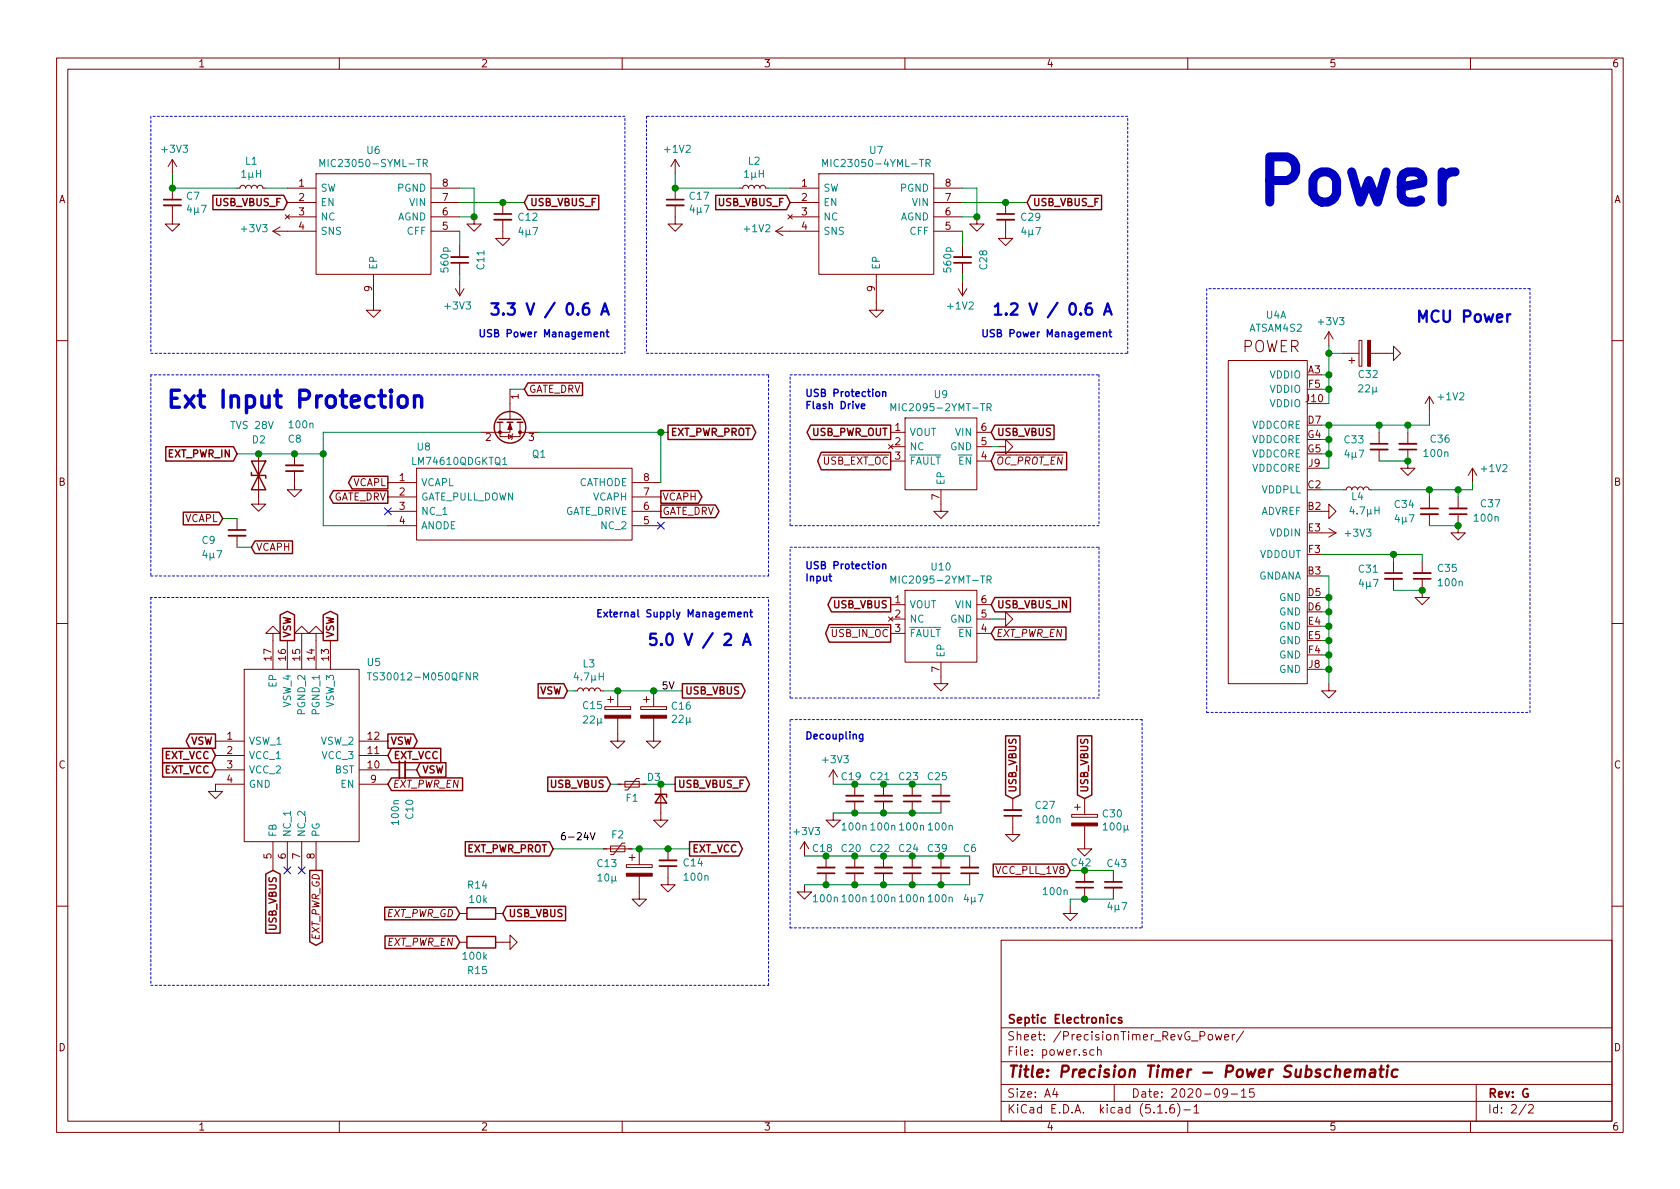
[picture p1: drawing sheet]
<svg xmlns="http://www.w3.org/2000/svg" width="297mm" height="210mm" viewBox="0 0 297 210" stroke-linecap="round" stroke-linejoin="round" font-family="sans-serif">
<g fill="none" stroke="#840000" stroke-width=".18">
<path d="M10 10.3h277v189.9h-277zM12 12.2h273v186.1h-273zM60 10.3v1.9M110 10.3v1.9M160 10.3v1.9M210 10.3v1.9M260 10.3v1.9M30.5 36.3v3.3h1.2l-1.2 1.3-1.3-1.3h1.3M30.5 28.2l-.8 1.3M30.5 28.2v2.5M30.5 33.3v2M30.5 28.2l.7 1.3"/>
<path d="M41.9 33.3h.5l.1-.4 .3-.1 .5 .1 .1 .4 .2-.4 .2-.1 .5 .1 .1 .4 .2-.4 .3-.1 .4 .1 .2 .4 .1-.4 .3-.1 .4 .1 .2 .4h.5M50.4 38l.8 .7M50.8 33.3h5.1M50.8 35.8h5.1M50.8 38.3h5.1M51.2 38l-.8 .7M55.9 30.7h20.3v17.8h-20.3zM76.2 33.3h5.1M76.2 35.8h5.1M76.2 38.3h5.1M83.8 38.3v1.3h1.3l-1.3 1.3-1.3-1.3h1.3M88.9 38.9v3.3h1.3l-1.3 1.2-1.3-1.2h1.3"/>
<path d="M88.9 35.8v2M119.4 36.3v3.3h1.2l-1.2 1.3-1.3-1.3h1.3M119.4 28.2v2.5M119.4 33.3v2M119.4 28.2l-.8 1.3M119.4 28.2l.7 1.3M130.8 33.3h.5l.1-.4 .3-.1 .5 .1 .1 .4 .2-.4 .2-.1 .5 .1 .1 .4 .2-.4 .3-.1 .4 .1 .2 .4 .1-.4 .3-.1 .4 .1 .2 .4h.5M139.3 38l.8 .7M139.7 33.3h5.1M139.7 35.8h5.1M139.7 38.3h5.1M140.1 38l-.8 .7"/>
<path d="M144.8 30.7h20.3v17.8h-20.3zM165.1 33.3h5.1M165.1 35.8h5.1M165.1 38.3h5.1M172.7 38.3v1.3h1.3l-1.3 1.3-1.3-1.3h1.3M177.8 38.9v3.3h1.3l-1.3 1.2-1.3-1.2h1.3M177.8 35.8v2M48.3 40.9l1.2 .8M48.3 40.9h7.6M49.5 40.1l-1.2 .8M66 48.5v6.4h1.3l-1.3 1.2-1.2-1.2h1.2M76.2 40.9h5.1"/>
<path d="M80.5 51l.8 1.3M81.3 43.4v2.1M81.3 46.5v2M81.3 49.8v2.5M82 51l-.7 1.3M137.2 40.9h7.6M137.2 40.9l1.2 .8M138.4 40.1l-1.2 .8M154.9 48.5v6.4h1.3l-1.3 1.2-1.2-1.2h1.2M165.1 40.9h5.1M169.4 51l.8 1.3M170.2 43.4v2.1"/>
<path d="M170.2 46.5v2M170.2 49.8v2.5M170.9 51l-.7 1.3M234.9 58.7l-.7 1.2M234.9 58.7v2.5M234.9 58.7l.8 1.2M10 60.2h2M88.4 74.7v2.5h3.5v-2.5M89.9 76.8l.7 .4-.7 .4zM90.2 74.7v1.7h-5.1M90.2 68.8v5.4M90.7 76.7l-.1 .1v.8l-.2 .1"/>
<path d="M91.9 76.4h3.3M157.1 78.6l.8 .8M157.5 76.4h2.5M157.5 79h2.5M157.9 78.6l-.8 .8M160 73.9h12.7v12.7h-12.7zM172.7 76.4h2.6M172.7 79h2.6M176.5 79h1.3v-1.3l1.3 1.3-1.3 1.3v-1.3M217.2 63.7h13.9v57.2h-13.9zM237.5 62.5h2.8M238.5 63.7h1"/>
<path d="M239 63.2v1.1M240.3 60.2h.5v4.6h-.5zM242.3 62.5h4.1v-1.3l1.2 1.3-1.2 1.2v-1.2M243.8 76.4v2.1M243.8 79.5v2M248.9 79.5v3.3h1.3l-1.3 1.3-1.3-1.3h1.3M248.9 76.4v2.1M252.7 70.1l-.7 1.3M252.7 70.1v2.5M252.7 70.1l.8 1.3M285 60.2h2M41.9 91.7v2"/>
<path d="M41.9 94.7v2.1M45.7 80.3v8.8h-1.3l1.3 1.3 1.3-1.3h-1.3M52.1 83.3v3.3h-1.3l1.3 1.3 1.2-1.3h-1.2M52.1 80.3v2M68.6 85.3h5.1M68.6 87.9h5.1M68.6 90.4h5.1M68.6 93h5.1M73.7 82.8h38.1v12.7h-38.1zM111.8 85.3h5M111.8 87.9h5M111.8 90.4h5"/>
<path d="M111.8 93h5M157.5 81.5h2.5M166.4 86.6v3.8h1.2l-1.2 1.3-1.3-1.3h1.3M172.7 81.5h2.6M233.7 90.4h1.2v-1.3l1.3 1.3-1.3 1.3v-1.3M233.7 94.2h2.5M234.9 93.5l1.3 .7M236.2 94.2l-1.3 .8M237.5 86.6h.5l.1-.3 .3-.2 .4 .1 .2 .4 .1-.3 .3-.2 .5 .1 .1 .4 .2-.3 .2-.2 .5 .1 .1 .4 .2-.3 .3-.2 .4 .1 .2 .4h.5M246.4 99.3v2M251.5 99.3v2M252.7 87.9v2"/>
<path d="M252.7 90.9v2.1M257.8 90.9v3.3h1.3l-1.3 1.3-1.3-1.3h1.3M257.8 87.9v2M260.3 82.8l.8 1.3M260.3 82.8l-.7 1.3M260.3 82.8v2.5M10 110.3h2M43.2 118.4h20.3v30.4h-20.3zM48.3 112h1.2l-1.2-1.3-1.3 1.3h1.3v6.4M50.8 113.3v5.1M53.3 112h1.3l-1.3-1.3-1.2 1.3h1.2v6.4M55.9 112h1.2l-1.2-1.3-1.3 1.3h1.3v6.4"/>
<path d="M58.4 113.3v5.1M157.1 109.1l.8 .7M157.5 106.9h2.5M157.5 109.5h2.5M157.5 112h2.5M157.9 109.1l-.8 .7M160 104.4h12.7v12.7h-12.7zM166.4 117.1v3.8h1.2l-1.2 1.3-1.3-1.3h1.3M172.7 106.9h2.6M172.7 109.5h2.6M172.7 112h2.6M176.5 109.5h1.3v-1.3l1.3 1.3-1.3 1.2v-1.2"/>
<path d="M246.4 102.4v2M251.5 102.4v3.3h1.2l-1.2 1.2-1.3-1.2h1.3M285 110.3h2M38.1 136.1h5.1M38.1 131.1h5.1M38.1 133.6h5.1M43.2 138.7h-5.1v1.2h1.3l-1.3 1.3-1.3-1.3h1.3M63.5 136.1h7.1M63.5 131.1h5.1M63.5 133.6h5.1M63.5 138.7h5.1M71.6 136.1h2.1"/>
<path d="M101.6 122.2h.5l.1-.4 .3-.1 .4 .1 .2 .4 .2-.4 .2-.1 .5 .1 .1 .4 .2-.4 .2-.1 .5 .1 .2 .4 .1-.4 .3-.1 .4 .1 .2 .4h.5M106.9 125h4.6v.5h-4.6zM107.4 123.7h1.1M107.9 123.2v1M109.2 127v4.1h1.3l-1.3 1.2-1.3-1.2h1.3M109.2 122.2v2.8M109.2 138.7h5.1M110.5 138.2h2.5v1h-2.5zM113 137.7h-.5l-1.5 2h-.5M113.3 125h4.6v.5h-4.6zM113.8 123.7h1M114.3 123.2v1"/>
<path d="M115.6 127v4.1h1.2l-1.2 1.2-1.3-1.2h1.3M115.6 122.2v2.8M116.8 138.7v6.3h1.3l-1.3 1.3-1.2-1.3h1.2M147.3 136.1l-.7 1.3M147.3 136.1v2.6M147.3 136.1l.8 1.3M151.1 138.7v2M156.2 138.7v2M161.3 138.7v2M166.4 138.7v2M234.9 120.9v1.3h1.3l-1.3 1.2-1.2-1.2h1.2M48.3 148.8v5.1"/>
<path d="M50.8 148.8v5.1M53.3 148.8v5.1M55.9 148.8v5.1M106.7 150.1h5.1M107.9 149.6h2.6v1h-2.6zM110.5 149.1h-.5l-1.5 2h-.6M110.7 152.9h4.6v.5h-4.6zM111.3 151.6h1M111.8 151.1v1M113 154.9v4.1h1.3l-1.3 1.3-1.2-1.3h1.2M113 150.1v2.8M118.1 153.2v3.3h1.3l-1.3 1.2-1.3-1.2h1.3"/>
<path d="M118.1 150.1v2M142.2 156.5v1.2h1.3l-1.3 1.3-1.2-1.3h1.2M142.2 148.8l-.7 1.3M142.2 148.8v2.6M142.2 148.8l.8 1.3M146 151.4v2M146 154.4v2.1M147.3 143.8v1.2h1.3l-1.3 1.3-1.3-1.3h1.3M151.1 141.7v2.1M151.1 151.4v2M151.1 154.4v2.1M156.2 141.7v2.1"/>
<path d="M156.2 151.4v2M156.2 154.4v2.1M161.3 141.7v2.1M161.3 151.4v2M161.3 154.4v2.1M166.4 141.7v2.1M166.4 151.4v2M166.4 154.4v2.1M171.4 151.4v2M171.4 154.4v2.1M179.1 144.3v3.3h1.2l-1.2 1.2-1.3-1.2h1.3M179.1 141.2v2.1"/>
<path d="M189.5 144h4.6v.5h-4.6zM190 142.7h1M190.5 142.2v1.1M191.8 146v4.1h1.2l-1.2 1.3-1.3-1.3h1.3M191.8 141.2v2.8M191.8 153.9v2.1M191.8 157v2M196.8 153.9v2.1M196.8 157v2M10 160.2h2M81.3 166.6h1.2M81.3 161.5h1.2"/>
<path d="M87.6 166.6h2.6v-1.3l1.2 1.3-1.2 1.3v-1.3M87.6 161.5h1.3M177 166.3h108v32h-108zM189.2 160.3v1.2h1.3l-1.3 1.3-1.2-1.3h1.2M285 160.2h2M60 198.3v1.9M110 198.3v1.9M160 198.3v1.9M177 194.8h108M177 191.8h108M177 187.8h108M177 181.8h108"/>
<path d="M186.5 192.5l-.4 1h1M186.8 193v1M193.4 185.7l-.4-.1-.3 .3 .1 .6 .2 .1 .4-.1M194.1 185.7l.2-.1 .3 .1 .1 .9M194.1 185.1v1.5M197 191.8v3M204.7 196.8h.8M206.2 196.7v.1M207.5 195.3a.59 .59 0 0 0-.7 .7v.5l.2 .2 .4 .1 .2-.1 .1-.5-.2-.2-.4-.1-.3 .3M208.2 195.1a1.71 1.71 0 0 1 0 2.3M209.3 196.3h1.2M210 198.3v1.9"/>
<path d="M211.1 195.8l.4-.5v1.5M211.1 196.8h.9M213.7 183.1l.2-.2 .4 .2v.7l-.2 .1-.4-.1zM214.9 182.9l.3 1 .3-.7 .2 .7 .3-1M216.5 183.4l.7-.1v-.3l-.5-.1-.2 .2 .1 .7h.6M217 193.2l-.1 .2a.48 .48 0 0 1-.6-.1v-.6a.48 .48 0 0 1 .6-.1l.1 .1a1.19 1.19 0 0 1-.2 1.2l-.5 .1M217.7 193.5h1.1M217.9 182.9v1M218.3 182.9l-.4 .3M219.5 193l.4-.5v1.5M219.5 194h.8M219.9 182.3l-1.3 2"/>
<path d="M221.7 192.5h-.7l-.1 .7 .2-.1 .5 .1 .2 .2-.1 .5-.2 .1-.6-.1M260 198.3v1.9M261 191.8v6.5M269.8 195.2l-1.2 2M270.3 195.5l.2-.2h.3l.3 .5-.9 1h.9"/>
</g>
<path d="M237.8 189.8l1-.2-.1-.4-.5-.1-.4 .3v.9l.2 .1 .6-.1M239.6 189.3a.52 .52 0 0 1 .9 .1l-.1 1M239.7 189.1l-.2 1.3M240.5 189.4l.3-.3 .5 .1 .1 .2-.2 1M242.3 189.2h.8v1.2M243.2 189.6l-.7 .1a.4 .4 0 0 0-.4 .3 .4 .4 0 0 0 .3 .4l.7-.1M243.9 189.1h.8M244.2 188.4l-.2 1.8 .1 .1 .4 .1M245.3 189.1l-.1 1.3M245.4 188.4l-.1 .1 .1 .1v-.2v.2M247.1 189.2a.68 .68 0 0 0-1 .3v.8l.3 .1 .6-.1" fill="none" stroke="#840000" stroke-width=".41"/>
<g fill="none" stroke="#840000" stroke-width=".3">
<path d="M29 35.3h3M87.4 37.8h3M117.9 35.3h3M176.3 37.8h3M79.8 46.5h3M168.7 46.5h3M242.3 78.5h3.1M247.4 79.5h3M40.4 93.7h3M50.5 83.3h3.1M251.2 89.9h3.1M256.3 90.9h3"/>
<path d="M244.9 101.3h3M249.9 102.4h3.1M70.6 134.6v3.1M116.6 153.2h3M144.5 154.4h3.1M149.6 154.4h3.1M149.6 141.7h3.1M154.7 154.4h3M154.7 141.7h3M159.8 154.4h3M159.8 141.7h3M164.8 154.4h3.1"/>
<path d="M164.8 141.7h3.1M169.9 154.4h3.1M177.5 144.3h3.1M190.2 157h3.1M195.3 156h3.1M197.2 180l-.5-.1-.2 .3v.6l.2 .1 .5-.1M198.3 180a.37 .37 0 0 0-.6 .1l.1 .3 .5 .1 .1 .1-.2 .3-.5-.1"/>
</g>
<g fill="none" stroke="#840000" stroke-width=".33">
<path d="M29 36.3h3M87.4 38.9h3M117.9 36.3h3M176.3 38.9h3M79.8 45.5h3M168.7 45.5h3M242.3 79.5h3.1M247.4 78.5h3M40.4 94.7h3M50.5 82.3h3.1M251.2 90.9h3.1M256.3 89.9h3"/>
<path d="M244.9 102.4h3M249.9 101.3h3.1M71.6 134.6v3.1M116.6 152.1h3M144.5 153.4h3.1M149.6 153.4h3.1M149.6 140.7h3.1M154.7 153.4h3M154.7 140.7h3M159.8 153.4h3M159.8 140.7h3M164.8 153.4h3.1"/>
<path d="M164.8 140.7h3.1M169.9 153.4h3.1M177.5 143.3h3.1M190.2 156h3.1M195.3 157h3.1"/>
</g>
<g fill="#840000" stroke="#840000" stroke-width=".18">
<path d="M106.9 126.5h4.6v.5h-4.6z"/>
<path d="M113.3 126.5h4.6v.5h-4.6z"/>
<path d="M90.2 74.9l.4 1h-.8z"/>
<path d="M110.7 154.4h4.6v.5h-4.6z"/>
<path d="M241.8 60.2h.5v4.6h-.5z"/>
<path d="M189.5 145.5h4.6v.5h-4.6z"/>
<circle cx="88.4" cy="76.4" r=".25"/>
<circle cx="91.9" cy="76.4" r=".25"/>
</g>
<g fill="none" stroke="#840000" stroke-width=".25">
<path d="M37.6 34.5h12.6l.6 1.3-.6 1.3h-12.6zM93.3 34.5h12.6v2.6h-12.6l-.6-1.3zM126.5 34.5h12.6l.6 1.3-.6 1.3h-12.6zM182.2 34.5h12.6v2.6h-12.6l-.6-1.3zM29.3 79h12l.6 1.3-.6 1.2h-12zM87.9 74.7h1M88.3 74.2h3.8M89.7 74.7h1M91.4 74.7h1.1M93.3 67.7h9.7v2.2h-9.7l-.6-1.1zM118.1 75.2h14.9l.6 1.2-.6 1.3h-14.9zM143.3 75.2h14.2v2.5h-14.2l-.6-1.3z"/>
<path d="M145.2 80h12.3v3.1h-12.3l-.6-1.6zM175.9 80h12.7v3.1h-12.7l-.6-1.6zM175.9 75.2h10.5v2.5h-10.5l-.6-1.3zM32.4 90.6h6.3l.7 1.1-.7 1.1h-6.3zM44.4 83.6v.5h2.6v.5M44.4 81.5l2.6 5.1h-2.6l2.6-5.1zM45.1 95.7h6.6v2.2h-6.6l-.7-1.1zM58.9 86.8h9.7v2.2h-9.7l-.6-1.1zM62.3 84.2h6.3v2.3h-6.3l-.7-1.2zM116.8 89.3h9.7l.6 1.1-.6 1.1h-9.7zM116.8 86.8h6.7l.6 1.1-.6 1.1h-6.7zM49.5 108.7l1.3-.6 1.3 .6v4.6h-2.6z"/>
<path d="M57.1 108.7l1.3-.6 1.3 .6v4.6h-2.6zM146.6 110.5h10.9v3.1h-10.9l-.6-1.6zM147 105.7h10.5v2.5h-10.5l-.6-1.3zM175.9 110.9h12.6v2.2h-12.6l-.6-1.1zM175.9 105.7h13.4v2.5h-13.4l-.6-1.3zM28.8 134.9h8.7l.6 1.2-.6 1.3h-8.7zM28.8 132.3h8.7l.6 1.3-.6 1.3h-8.7zM33.6 129.8h4.5v2.5h-4.5l-.7-1.2zM68.6 129.8h4.5l.7 1.3-.7 1.2h-4.5zM69.2 137.6h12.6v2.2h-12.6l-.6-1.1zM69.2 132.3h8.7v2.6h-8.7l-.6-1.3zM74.3 134.9h4.5v2.5h-4.5l-.6-1.3z"/>
<path d="M95.1 120.9h4.6l.6 1.3-.6 1.2h-4.6zM96.9 137.4h10.4l.6 1.3-.6 1.2h-10.4zM119.4 137.4h12.5l.6 1.3-.6 1.2h-12.5zM120.6 120.9h10.5l.6 1.3-.6 1.2h-10.5zM177.8 130.1h2.5v10.5l-1.2 .6-1.3-.6zM190.5 130.1h2.5v10.5l-1.2 .6-1.3-.6zM47 154.6l1.3-.7 1.2 .7v10.4h-2.5zM54.8 153.9h2.2v12.6l-1.1 .7-1.1-.7zM82.3 148.8h14.9l.6 1.3-.6 1.3h-14.9zM115.8 140.5h2.1v.5M116.8 140.5l1.1 1.5h-2.1zM121.9 148.8h8.7l.7 1.3-.7 1.3h-8.7z"/>
<path d="M175.6 152.8h13l.6 1.1-.6 1.1h-13zM68 160.4h12.6l.7 1.1-.7 1.2h-12.6zM68.1 165.5h12.5l.7 1.1-.7 1.1h-12.5zM82.5 165.6h5.1v2h-5.1zM82.5 160.5h5.1v2.1h-5.1zM89.5 160.3h10.5v2.5h-10.5l-.6-1.3z"/>
<circle cx="90.2" cy="75.6" r="2.79"/>
</g>
<g fill="none" stroke="#008484" stroke-width=".18">
<path d="M56.6 29.5v-1.3l.4 .9 .4-.9v1.3M74.8 28.8h.6l.2-.2-.1-.3-.2-.1h-.5v1.3M75.1 28.8l.5 .7M145.5 29.5v-1.3l.4 .9 .4-.9v1.3M163.7 28.8h.6l.2-.2-.1-.3-.2-.1h-.5v1.3M164 28.8l.5 .7M157.5 72.6v-1.2l.5 .9 .4-.9v1.2M174.5 72h.6l.2-.2-.1-.3-.2-.1h-.5v1.2M174.8 72l.5 .6M88.9 82.1h.7M64.9 119h.8M65.3 119v1.2"/>
<path d="M83.7 119.6h.7l.1-.2-.1-.3-.2-.1h-.5v1.2M84 119.6l.5 .6M157.5 103.1v-1.3l.5 1 .4-1v1.3M174.5 102.5h.6l.2-.2-.1-.3-.2-.2h-.5v1.3M174.8 102.5l.5 .6"/>
</g>
<g fill="none" stroke="#0000c2" stroke-width=".18" stroke-dasharray=".4 .4">
<path d="M26.7 20.6v41.9M110.5 20.6h-83.8M114.3 20.6v41.9M199.4 20.6h-85.1M213.4 51v75M270.5 51h-57.1M26.7 66.3v35.5M26.7 62.5h83.8M110.5 62.5v-41.9M114.3 62.5h85.1M135.9 66.3h-109.2M139.7 66.3h54.6"/>
<path d="M194.3 66.3v26.7M199.4 62.5v-41.9M139.7 96.8h54.6M139.7 93v-26.7M194.3 96.8v26.6M194.3 93h-54.6M26.7 101.8h109.2M26.7 105.7v68.5M135.9 101.8v-35.5M135.9 105.7h-109.2M139.7 123.4v-26.6M139.7 127.2v36.9"/>
<path d="M194.3 123.4h-54.6M201.9 127.2h-62.2M213.4 126h57.1M270.5 126v-75M26.7 174.2h109.2M135.9 174.2v-68.5M139.7 164.1h62.2M201.9 164.1v-36.9"/>
</g>
<g fill="none" stroke="#008400" stroke-width=".18">
<path d="M30.5 30.7v2.6h11.4M47 33.3h3.8M81.3 33.3h2.5v5h-2.5M81.3 35.8h11.4M119.4 30.7v2.6h11.4M135.9 33.3h3.8M170.2 33.3h2.5v5h-2.5M170.2 35.8h11.4M81.3 40.9v2.5M81.3 48.5v1.3M170.2 40.9v2.5M170.2 48.5v1.3"/>
<path d="M85.1 76.4h-28v16.6h11.5M90.2 68.8h2.5M95.2 76.4h22.9M116.8 76.4v8.9M175.3 79h1.2M233.7 68.8h1.2M233.7 77.7h1.2M233.7 66.3h1.2M234.9 62.5h2.6M234.9 61.2v10.2h-1.2M234.9 75.2v7.6h-1.2M243.8 75.2v1.2"/>
<path d="M248.9 75.2v1.2M252.7 72.6v2.6h-19M39.4 91.7h2.5M41.9 80.3h15.2M41.9 96.8h2.5M233.7 86.6h3.8M233.7 98h17.8v1.3M233.7 80.3h1.2M243.8 81.5h5.1M246.4 98v1.3M252.7 86.6v1.3M252.7 93h5.1"/>
<path d="M257.8 86.6v1.3M260.3 85.3v1.3h-17.7M175.3 109.5h1.2M233.7 101.8h1.2v19.1M233.7 110.7h1.2M233.7 118.4h1.2M233.7 115.8h1.2M233.7 113.3h1.2M233.7 108.2h1.2M233.7 105.7h1.2M246.4 104.4h5.1M100.3 122.2h1.3"/>
<path d="M106.7 122.2h13.9M107.9 138.7h1.3M116.8 138.7h2.6M147.3 138.7h19.1M97.8 150.1h8.9M111.8 150.1h10.1M142.2 151.4h29.2M142.2 156.5h29.2M147.3 143.8h19.1M189.2 153.9h7.6M196.8 159h-7.6v1.3"/>
</g>
<path d="M99.9 147.2h-.3a.79 .79 0 0 0-.1 1.3l.4-.1v-.6l-.4-.1-.2 .3" fill="none" stroke="#000" stroke-width=".18"/>
<g fill="none" stroke="#0000c2" stroke-width=".25">
<path d="M84.9 58.3v1l.3 .3 .3-.1 .1-.2v-1M86.9 58.4l-.5-.1-.2 .1v.4l.6 .2 .1 .3-.2 .3-.5-.1M173.8 58.3v1l.3 .3 .3-.1 .1-.2v-1M175.8 58.4l-.5-.1-.2 .1v.4l.6 .2 .1 .3-.2 .3-.5-.1M152.3 71.8l.6-.1v-.2l-.4-.1-.2 .2 .1 .6h.5M156.1 69.4l.1-.1h.3l.1 .8M156.1 69.3v.8M156.1 99.9l.1-.2 .3 .1 .1 .8M156.1 99.7v.9M105.7 108.4h.4M106.3 107.8h-.6v1.3h.6M106.8 108.2l.6 .9"/>
<path d="M107.4 108.2l-.6 .9M107.7 108.2h.5M107.9 107.8v1.1l.3 .2M152.6 129.8l-.1 1.2-.2 .1-.3-.1M152.6 129.9l-.4-.1-.3 .3 .2 .5h.5"/>
</g>
<path d="M104 53.6a.8 .8 0 0 0-1 .9v.8l.2 .2 .6 .1 .4-.3v-.5l-.4-.4-.6 .1-.2 .3M106.3 55.6l.7-2 .6 2M106.5 55.1h.9M192.9 53.6a.8 .8 0 0 0-1 .9v.8l.2 .2 .6 .1 .4-.3v-.5l-.4-.4-.6 .1-.2 .3M195.2 55.6l.7-2 .6 2M195.4 55.1h.9M267.1 55.6l-.4 .1-.2 .3M128.1 112.2l.3-.1h.5l.3 .1 .1 .4-.1 .3-1.2 1.2h1.3M131.4 114.1l.6-2 .7 2M131.6 113.5h.9" fill="none" stroke="#0000c2" stroke-width=".41"/>
<path d="M70.6 70.3a.81 .81 0 0 1 .8-.3 .81 .81 0 0 1 .6 .6v.8a.81 .81 0 0 1-.8 .6 .81 .81 0 0 1-.8-.6v-.8zM73.3 70.3a.73 .73 0 0 1 1.2 .1v1.6M73.3 70v2" fill="none" stroke="#0000c2" stroke-width=".61"/>
<g fill="#008400" stroke="#008400" stroke-width=".25">
<circle cx="166.4" cy="156.5" r=".51"/>
<circle cx="166.4" cy="151.4" r=".51"/>
<circle cx="156.2" cy="151.4" r=".51"/>
<circle cx="156.2" cy="156.5" r=".51"/>
<circle cx="161.3" cy="138.7" r=".51"/>
<circle cx="161.3" cy="151.4" r=".51"/>
<circle cx="115.6" cy="122.2" r=".51"/>
<circle cx="191.8" cy="153.9" r=".51"/>
<circle cx="191.8" cy="159" r=".51"/>
<circle cx="118.1" cy="150.1" r=".51"/>
<circle cx="52.1" cy="80.3" r=".51"/>
<circle cx="116.8" cy="76.4" r=".51"/>
<circle cx="151.1" cy="138.7" r=".51"/>
<circle cx="151.1" cy="143.8" r=".51"/>
<circle cx="57.2" cy="80.3" r=".51"/>
<circle cx="83.8" cy="38.3" r=".51"/>
<circle cx="119.4" cy="33.3" r=".51"/>
<circle cx="161.3" cy="156.5" r=".51"/>
<circle cx="235" cy="115.8" r=".51"/>
<circle cx="235" cy="113.3" r=".51"/>
<circle cx="235" cy="110.7" r=".51"/>
<circle cx="235" cy="108.2" r=".51"/>
<circle cx="235" cy="105.7" r=".51"/>
<circle cx="172.7" cy="38.3" r=".51"/>
<circle cx="45.7" cy="80.3" r=".51"/>
<circle cx="177.8" cy="35.8" r=".51"/>
<circle cx="88.9" cy="35.8" r=".51"/>
<circle cx="30.5" cy="33.3" r=".51"/>
<circle cx="235" cy="62.5" r=".51"/>
<circle cx="257.8" cy="93" r=".51"/>
<circle cx="251.5" cy="104.4" r=".51"/>
<circle cx="248.9" cy="81.5" r=".51"/>
<circle cx="151.1" cy="151.4" r=".51"/>
<circle cx="246.4" cy="98" r=".51"/>
<circle cx="151.1" cy="156.5" r=".51"/>
<circle cx="252.7" cy="86.6" r=".51"/>
<circle cx="109.2" cy="122.2" r=".51"/>
<circle cx="248.9" cy="75.2" r=".51"/>
<circle cx="243.8" cy="75.2" r=".51"/>
<circle cx="156.2" cy="138.7" r=".51"/>
<circle cx="235" cy="77.7" r=".51"/>
<circle cx="156.2" cy="143.8" r=".51"/>
<circle cx="257.8" cy="86.6" r=".51"/>
<circle cx="161.3" cy="143.8" r=".51"/>
<circle cx="235" cy="80.3" r=".51"/>
<circle cx="146.1" cy="151.4" r=".51"/>
<circle cx="146.1" cy="156.5" r=".51"/>
<circle cx="113" cy="150.1" r=".51"/>
<circle cx="235" cy="75.2" r=".51"/>
<circle cx="116.8" cy="138.7" r=".51"/>
<circle cx="235" cy="66.3" r=".51"/>
<circle cx="235" cy="68.8" r=".51"/>
<circle cx="235" cy="118.4" r=".51"/>
</g>
<path d="M68 89.8l1.2 1.2M69.2 89.8l-1.2 1.2M116.2 92.3l1.2 1.3M117.4 92.3l-1.2 1.3M50.2 153.3l1.2 1.2M51.4 153.3l-1.2 1.2M52.7 153.3l1.2 1.2M53.9 153.3l-1.2 1.2" fill="none" stroke="#000084" stroke-width=".18"/>
<text font-size="11.1" fill="#0000c2" x="225.6" y="36.1">Power</text>
<text font-size="4.2" fill="#0000c2" x="29.2" y="72.2">Ext Input Protection</text>
<g font-size="2.8" fill="#0000c2">
<text x="86.4" y="55.7">3.3 V / 0.6 A</text>
<text x="175.3" y="55.7">1.2 V / 0.6 A</text>
<text x="250.2" y="57">MCU Power</text>
<text x="114.3" y="114.2">5.0 V / 2 A</text>
</g>
<g font-size="2.8" fill="#840000">
<text x="219.5" y="62.3">POWER</text>
<text x="178" y="190.5">Title: Precision Timer - Power Subschematic</text>
</g>
<g font-size="2.1" fill="#840000">
<text x="178" y="184">Sheet: /PrecisionTimer_RevG_Power/</text>
<text x="178" y="181">Septic Electronics</text>
<text x="178" y="186.7">File: power.sch</text>
<text x="178" y="196.9">KiCad E.D.A. kicad (5.1.6)-1</text>
<text x="178" y="194.1">Size: A4</text>
<text x="200" y="194.1">Date: 2020-09-15</text>
<text x="263" y="194.1">Rev: G</text>
<text x="263" y="196.9">Id: 2/2</text>
</g>
<g font-size="1.8" fill="#840000">
<text x="35" y="11.9">1</text>
<text x="85" y="11.9">2</text>
<text x="135" y="11.9">3</text>
<text x="185" y="11.9">4</text>
<text x="235" y="11.9">5</text>
<text x="285" y="11.9">6</text>
<text x="10.4" y="35.9">A</text>
<text x="52.9" y="33">1</text>
<text x="52.9" y="35.6">2</text>
<text x="78.3" y="35.6">7</text>
<text x="78.3" y="33">8</text>
<text x="141.8" y="33">1</text>
<text x="141.8" y="35.6">2</text>
<text x="167.2" y="35.6">7</text>
<text x="167.2" y="33">8</text>
<text x="285.4" y="35.9">A</text>
<text x="38.2" y="36.4">USB_VBUS_F</text>
<text x="52.9" y="38.1">3</text>
<text x="52.9" y="40.6">4</text>
<text x="78.3" y="40.6">5</text>
<text x="78.3" y="38.1">6</text>
<text x="93.6" y="36.4">USB_VBUS_F</text>
<text x="127.1" y="36.4">USB_VBUS_F</text>
<text x="141.8" y="38.1">3</text>
<text x="141.8" y="40.6">4</text>
<text x="167.2" y="40.6">5</text>
<text x="167.2" y="38.1">6</text>
<text x="182.5" y="36.4">USB_VBUS_F</text>
<text x="65.8" y="51.5" transform="rotate(-90 65.8 51.5)">9</text>
<text x="154.7" y="51.5" transform="rotate(-90 154.7 51.5)">9</text>
<text x="91.7" y="70.6" transform="rotate(-90 91.7 70.6)">1</text>
<text x="93.5" y="69.5">GATE_DRV</text>
<text x="230.9" y="71.1">J10</text>
<text x="231.3" y="66">A3</text>
<text x="231.4" y="68.6">F5</text>
<text x="85.9" y="78">2</text>
<text x="93.5" y="78">3</text>
<text x="118.5" y="77.1">EXT_PWR_PROT</text>
<text x="143.6" y="77.1">USB_PWR_OUT</text>
<text x="158.3" y="76.2">1</text>
<text x="173.5" y="76.2">6</text>
<text x="176.1" y="77.1">USB_VBUS</text>
<text x="231.2" y="77.5">G4</text>
<text x="231.3" y="74.9">D7</text>
<text x="29.7" y="80.9">EXT_PWR_IN</text>
<text x="145.4" y="82.2">USB_EXT_OC</text>
<text x="158.3" y="78.7">2</text>
<text x="158.3" y="81.3">3</text>
<text x="173.5" y="81.3">4</text>
<text x="173.5" y="78.7">5</text>
<text x="176" y="82.2">OC_PROT_EN</text>
<text x="231.2" y="80">G5</text>
<text x="231.4" y="82.5">J9</text>
<text x="10.4" y="85.9">B</text>
<text x="58.7" y="88.5">GATE_DRV</text>
<text x="62.3" y="86">VCAPL</text>
<text x="70.6" y="85.1">1</text>
<text x="70.6" y="87.6">2</text>
<text x="113.8" y="87.6">7</text>
<text x="113.8" y="85.1">8</text>
<text x="117.1" y="88.5">VCAPH</text>
<text x="166.1" y="88.4" transform="rotate(-90 166.1 88.4)">7</text>
<text x="231.3" y="86.4">C2</text>
<text x="285.4" y="85.9">B</text>
<text x="32.6" y="92.3">VCAPL</text>
<text x="70.6" y="90.2">3</text>
<text x="70.6" y="92.7">4</text>
<text x="113.8" y="92.7">5</text>
<text x="113.8" y="90.2">6</text>
<text x="117.1" y="91.1">GATE_DRV</text>
<text x="231.3" y="90.2">B2</text>
<text x="231.3" y="94">E3</text>
<text x="45.2" y="97.4">VCAPH</text>
<text x="231.3" y="101.6">B3</text>
<text x="231.4" y="97.8">F3</text>
<text x="147.5" y="107.6">USB_VBUS</text>
<text x="158.3" y="106.7">1</text>
<text x="173.5" y="106.7">6</text>
<text x="176.1" y="107.6">USB_VBUS_IN</text>
<text x="231.3" y="105.4">D5</text>
<text x="231.3" y="107.9">D6</text>
<text x="51.4" y="112.9" transform="rotate(-90 51.4 112.9)">VSW</text>
<text x="59.1" y="112.9" transform="rotate(-90 59.1 112.9)">VSW</text>
<text x="147.1" y="112.6">USB_IN_OC</text>
<text x="158.3" y="109.2">2</text>
<text x="158.3" y="111.8">3</text>
<text x="173.5" y="111.8">4</text>
<text x="173.5" y="109.2">5</text>
<text x="176" y="112.6">EXT_PWR_EN</text>
<text x="231.3" y="110.5">E4</text>
<text x="231.3" y="113">E5</text>
<text x="48" y="116.8" transform="rotate(-90 48 116.8)">17</text>
<text x="50.5" y="116.8" transform="rotate(-90 50.5 116.8)">16</text>
<text x="53.1" y="116.8" transform="rotate(-90 53.1 116.8)">15</text>
<text x="55.6" y="116.8" transform="rotate(-90 55.6 116.8)">14</text>
<text x="58.2" y="116.8" transform="rotate(-90 58.2 116.8)">13</text>
<text x="166.1" y="118.8" transform="rotate(-90 166.1 118.8)">7</text>
<text x="231.4" y="115.6">F4</text>
<text x="231.4" y="118.1">J8</text>
<text x="95.4" y="122.8">VSW</text>
<text x="121" y="122.8">USB_VBUS</text>
<text x="33.7" y="131.7">VSW</text>
<text x="40.2" y="130.8">1</text>
<text x="65.1" y="130.8">12</text>
<text x="68.9" y="131.7">VSW</text>
<text x="10.4" y="135.9">C</text>
<text x="29.1" y="136.8">EXT_VCC</text>
<text x="29.1" y="134.2">EXT_VCC</text>
<text x="40.2" y="133.3">2</text>
<text x="40.2" y="135.9">3</text>
<text x="65.1" y="135.9">10</text>
<text x="65.1" y="133.3">11</text>
<text x="69.5" y="134.2">EXT_VCC</text>
<text x="74.5" y="136.8">VSW</text>
<text x="285.4" y="135.9">C</text>
<text x="40.2" y="138.4">4</text>
<text x="65.6" y="138.4">9</text>
<text x="69.4" y="139.3">EXT_PWR_EN</text>
<text x="97.4" y="139.3">USB_VBUS</text>
<text x="119.7" y="139.3">USB_VBUS_F</text>
<text x="179.7" y="140.3" transform="rotate(-90 179.7 140.3)">USB_VBUS</text>
<text x="192.4" y="140.3" transform="rotate(-90 192.4 140.3)">USB_VBUS</text>
<text x="48" y="151.9" transform="rotate(-90 48 151.9)">5</text>
<text x="50.5" y="151.9" transform="rotate(-90 50.5 151.9)">6</text>
<text x="53.1" y="151.9" transform="rotate(-90 53.1 151.9)">7</text>
<text x="55.6" y="151.9" transform="rotate(-90 55.6 151.9)">8</text>
<text x="82.4" y="150.7">EXT_PWR_PROT</text>
<text x="122.3" y="150.7">EXT_VCC</text>
<text x="176.3" y="154.6">VCC_PLL_1V8</text>
<text x="48.9" y="164.4" transform="rotate(-90 48.9 164.4)">USB_VBUS</text>
<text x="56.5" y="166.4" transform="rotate(-90 56.5 166.4)">EXT_PWR_GD</text>
<text x="68.3" y="162.2">EXT_PWR_GD</text>
<text x="68.5" y="167.3">EXT_PWR_EN</text>
<text x="89.8" y="162.2">USB_VBUS</text>
<text x="10.4" y="185.9">D</text>
<text x="285.4" y="185.9">D</text>
<text x="35" y="199.9">1</text>
<text x="85" y="199.9">2</text>
<text x="135" y="199.9">3</text>
<text x="185" y="199.9">4</text>
<text x="235" y="199.9">5</text>
<text x="285" y="199.9">6</text>
</g>
<g font-size="1.8" fill="#008484">
<text x="28.8" y="27">+3V3</text>
<text x="43.4" y="29.1">L1</text>
<text x="57.7" y="29.5">MIC23050-SYML-TR</text>
<text x="64.9" y="27.2">U6</text>
<text x="117.7" y="27">+1V2</text>
<text x="132.3" y="29.1">L2</text>
<text x="146.7" y="29.5">MIC23050-4YML-TR</text>
<text x="153.8" y="27.2">U7</text>
<text x="33" y="35.3">C7</text>
<text x="42.8" y="31.4">1µH</text>
<text x="56.6" y="33.9">SW</text>
<text x="70.3" y="33.9">PGND</text>
<text x="122" y="35.3">C17</text>
<text x="131.7" y="31.4">1µH</text>
<text x="145.5" y="33.9">SW</text>
<text x="159.2" y="33.9">PGND</text>
<text x="33.2" y="37.6">4µ7</text>
<text x="42.8" y="41.1">+3V3</text>
<text x="56.6" y="36.4">EN</text>
<text x="56.6" y="39">NC</text>
<text x="56.6" y="41.5">SNS</text>
<text x="70.2" y="39">AGND</text>
<text x="72" y="41.5">CFF</text>
<text x="72.5" y="36.4">VIN</text>
<text x="91.7" y="39">C12</text>
<text x="91.9" y="41.6">4µ7</text>
<text x="122.1" y="37.6">4µ7</text>
<text x="131.7" y="41.1">+1V2</text>
<text x="145.5" y="36.4">EN</text>
<text x="145.5" y="39">NC</text>
<text x="145.5" y="41.5">SNS</text>
<text x="159.1" y="39">AGND</text>
<text x="160.9" y="41.5">CFF</text>
<text x="161.4" y="36.4">VIN</text>
<text x="180.6" y="39">C29</text>
<text x="180.8" y="41.6">4µ7</text>
<text x="66.7" y="47.7" transform="rotate(-90 66.7 47.7)">EP</text>
<text x="79.3" y="48" transform="rotate(-90 79.3 48)">560p</text>
<text x="85.6" y="47.6" transform="rotate(-90 85.6 47.6)">C11</text>
<text x="155.6" y="47.7" transform="rotate(-90 155.6 47.7)">EP</text>
<text x="168.2" y="48" transform="rotate(-90 168.2 48)">560p</text>
<text x="174.5" y="47.6" transform="rotate(-90 174.5 47.6)">C28</text>
<text x="78.8" y="54.7">+3V3</text>
<text x="167.7" y="54.7">+1V2</text>
<text x="220.9" y="58.7">ATSAM4S2</text>
<text x="223.9" y="56.4">U4A</text>
<text x="233.2" y="57.5">+3V3</text>
<text x="165.3" y="70.4">U9</text>
<text x="224.5" y="66.9">VDDIO</text>
<text x="224.5" y="69.5">VDDIO</text>
<text x="240.3" y="66.8">C32</text>
<text x="240.4" y="69.4">22µ</text>
<text x="254.5" y="70.8">+1V2</text>
<text x="41" y="75.9">TVS 28V</text>
<text x="51.3" y="75.7">100n</text>
<text x="158.7" y="72.7">MIC2095-2YMT-TR</text>
<text x="160.8" y="77.1">VOUT</text>
<text x="169" y="77.1">VIN</text>
<text x="221.3" y="75.8">VDDCORE</text>
<text x="224.5" y="72">VDDIO</text>
<text x="44.7" y="78.4">D2</text>
<text x="51" y="78.3">C8</text>
<text x="73.2" y="82.2">LM74610QDGKTQ1</text>
<text x="73.8" y="79.7">U8</text>
<text x="94.2" y="80.9">Q1</text>
<text x="160.8" y="79.6">NC</text>
<text x="160.8" y="82.2">FAULT</text>
<text x="168" y="79.6">GND</text>
<text x="169.5" y="82.2">EN</text>
<text x="221.3" y="78.4">VDDCORE</text>
<text x="221.3" y="80.9">VDDCORE</text>
<text x="221.3" y="83.4">VDDCORE</text>
<text x="237.8" y="78.4">C33</text>
<text x="237.9" y="80.9">4µ7</text>
<text x="251.9" y="80.8">100n</text>
<text x="253" y="78.3">C36</text>
<text x="262.1" y="83.5">+1V2</text>
<text x="74.4" y="86">VCAPL</text>
<text x="74.4" y="88.5">GATE_PULL_DOWN</text>
<text x="102.3" y="86">CATHODE</text>
<text x="104.8" y="88.5">VCAPH</text>
<text x="167" y="85.8" transform="rotate(-90 167 85.8)">EP</text>
<text x="223" y="87.2">VDDPLL</text>
<text x="239" y="88.4">L4</text>
<text x="246.7" y="89.8">C34</text>
<text x="261.9" y="89.7">C37</text>
<text x="74.4" y="91.1">NC_1</text>
<text x="74.4" y="93.6">ANODE</text>
<text x="99.7" y="91.1">GATE_DRIVE</text>
<text x="106.5" y="93.6">NC_2</text>
<text x="222.9" y="91.1">ADVREF</text>
<text x="224.6" y="94.9">VDDIN</text>
<text x="238" y="94.9">+3V3</text>
<text x="238.9" y="91">4.7µH</text>
<text x="246.8" y="92.4">4µ7</text>
<text x="260.8" y="92.2">100n</text>
<text x="35.8" y="96.2">C9</text>
<text x="36" y="98.7">4µ7</text>
<text x="164.7" y="100.9">U10</text>
<text x="222.7" y="98.7">VDDOUT</text>
<text x="240.3" y="101.3">C31</text>
<text x="254.3" y="101.1">C35</text>
<text x="158.7" y="103.2">MIC2095-2YMT-TR</text>
<text x="160.8" y="107.6">VOUT</text>
<text x="169" y="107.6">VIN</text>
<text x="222.4" y="102.5">GNDANA</text>
<text x="226.2" y="106.3">GND</text>
<text x="240.5" y="103.8">4µ7</text>
<text x="254.5" y="103.7">100n</text>
<text x="160.8" y="110.1">NC</text>
<text x="160.8" y="112.6">FAULT</text>
<text x="168" y="110.1">GND</text>
<text x="169.5" y="112.6">EN</text>
<text x="226.2" y="108.8">GND</text>
<text x="226.2" y="111.4">GND</text>
<text x="226.2" y="113.9">GND</text>
<text x="65" y="117.8">U5</text>
<text x="103.1" y="118">L3</text>
<text x="167" y="116.3" transform="rotate(-90 167 116.3)">EP</text>
<text x="226.2" y="116.5">GND</text>
<text x="226.2" y="119">GND</text>
<text x="48.9" y="121.5" transform="rotate(-90 48.9 121.5)">EP</text>
<text x="51.4" y="125.1" transform="rotate(-90 51.4 125.1)">VSW_4</text>
<text x="59.1" y="125.1" transform="rotate(-90 59.1 125.1)">VSW_3</text>
<text x="66.2" y="120.3">TS30012-M050QFNR</text>
<text x="101.7" y="120.3">4.7µH</text>
<text x="103.1" y="125.4">C15</text>
<text x="118.8" y="125.5">C16</text>
<text x="43.9" y="131.7">VSW_1</text>
<text x="54" y="126.2" transform="rotate(-90 54 126.2)">PGND_2</text>
<text x="56.5" y="126.2" transform="rotate(-90 56.5 126.2)">PGND_1</text>
<text x="56.7" y="131.7">VSW_2</text>
<text x="103.3" y="127.9">22µ</text>
<text x="119" y="127.8">22µ</text>
<text x="43.9" y="134.2">VCC_1</text>
<text x="43.9" y="136.8">VCC_2</text>
<text x="57" y="134.2">VCC_3</text>
<text x="59.2" y="136.8">BST</text>
<text x="145.6" y="135">+3V3</text>
<text x="148.9" y="138">C19</text>
<text x="153.9" y="138">C21</text>
<text x="159" y="138">C23</text>
<text x="164.1" y="138">C25</text>
<text x="43.9" y="139.3">GND</text>
<text x="60.3" y="139.3">EN</text>
<text x="110.7" y="141.8">F1</text>
<text x="183.2" y="143">C27</text>
<text x="48.9" y="148.1" transform="rotate(-90 48.9 148.1)">FB</text>
<text x="51.4" y="148.1" transform="rotate(-90 51.4 148.1)">NC_1</text>
<text x="54" y="148.1" transform="rotate(-90 54 148.1)">NC_2</text>
<text x="56.5" y="148.1" transform="rotate(-90 56.5 148.1)">PG</text>
<text x="70.5" y="145.7" transform="rotate(-90 70.5 145.7)">100n</text>
<text x="73.1" y="144.7" transform="rotate(-90 73.1 144.7)">C10</text>
<text x="108.2" y="148.3">F2</text>
<text x="140.5" y="147.7">+3V3</text>
<text x="149" y="146.9">100n 100n 100n 100n</text>
<text x="183.3" y="145.6">100n</text>
<text x="195" y="144.5">C30</text>
<text x="195.3" y="146.9">100µ</text>
<text x="105.7" y="153.3">C13</text>
<text x="105.8" y="155.9">10µ</text>
<text x="120.9" y="153.2">C14</text>
<text x="121.1" y="155.7">100n</text>
<text x="143.8" y="150.7">C18</text>
<text x="148.9" y="150.7">C20</text>
<text x="153.9" y="150.7">C22</text>
<text x="159" y="150.7">C24</text>
<text x="164.1" y="150.7">C39</text>
<text x="170.4" y="150.7">C6</text>
<text x="189.5" y="153.2">C42</text>
<text x="195.9" y="153.3">C43</text>
<text x="82.8" y="157.1">R14</text>
<text x="83.1" y="159.7">10k</text>
<text x="144" y="159.6">100n 100n 100n 100n 100n</text>
<text x="170.6" y="159.6">4µ7</text>
<text x="184.6" y="158.3">100n</text>
<text x="196" y="161">4µ7</text>
<text x="82" y="169.7">100k</text>
<text x="82.8" y="172.3">R15</text>
</g>
<g font-size="1.8" fill="#0000c2">
<text x="87.1" y="59.6">USB Power Management</text>
<text x="176" y="59.6">USB Power Management</text>
<text x="142.2" y="70.2">USB Protection</text>
<text x="142.2" y="72.3">Flash Drive</text>
<text x="142.2" y="100.7">USB Protection</text>
<text x="142.2" y="102.8">Input</text>
<text x="108.7" y="109.2">External Supply Management</text>
<text x="142.2" y="130.8">Decoupling</text>
</g>
<g font-size="1.8">
<text x="117.2" y="121.9">5V</text>
<text x="100.7" y="148.6">6-24V</text>
</g>
<text font-size="1.8" fill="#008400" x="114.5" y="138.1">D3</text>
</svg>
